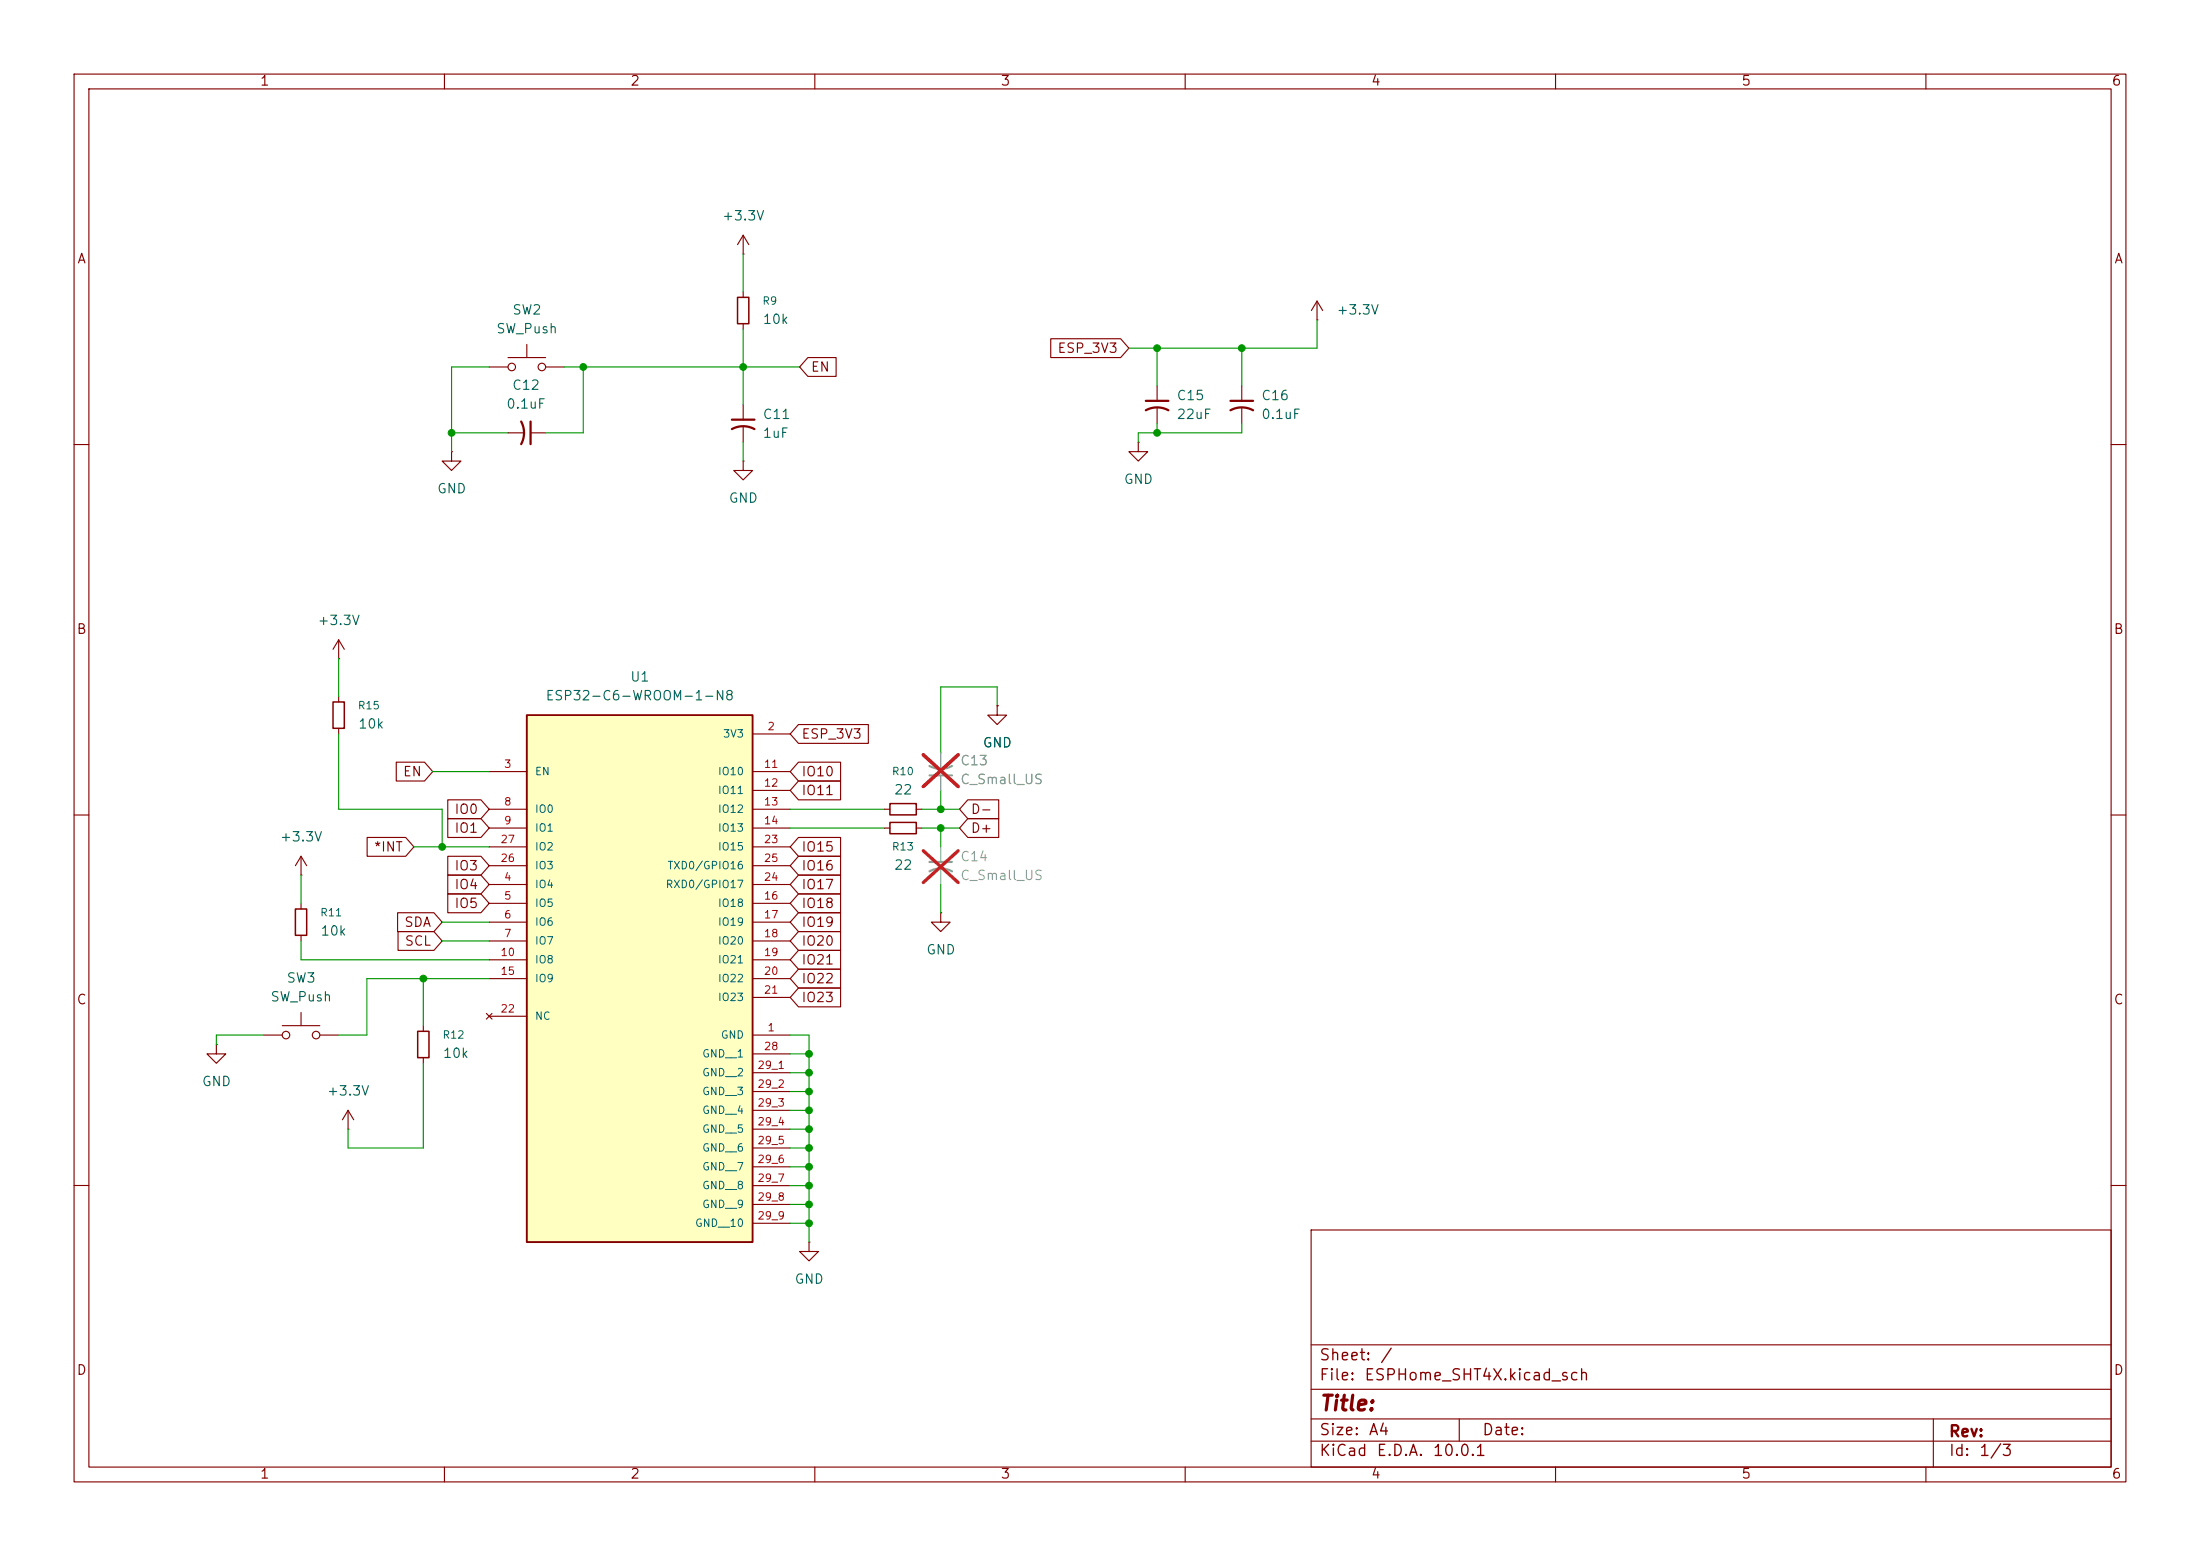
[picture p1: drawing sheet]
<svg xmlns="http://www.w3.org/2000/svg" width="297mm" height="210mm" viewBox="0 0 297 210" stroke-linecap="round" stroke-linejoin="round" font-family="sans-serif">
<g fill="none" stroke="#840000" stroke-width=".15">
<path d="M10 10h277v190h-277zM12 12h273v186h-273zM60 10v2M110 10v2M160 10v2M210 10v2M260 10v2M10 60h2M285 60h2M45.7 88.9h.1M45.7 86.4l-.7 1.2M45.7 86.4l.8 1.2"/>
<path d="M45.7 86.4v2.5M45.7 94v.7M45.7 98.3v.8M10 110h2M119.4 111.8h.7M123.7 111.8h.8M285 110h2M10 160h2M177 166h108v32h-108zM285 160h2M60 198v2M110 198v2"/>
<path d="M160 198v2M177 194.5h108M177 191.5h108M177 187.5h108M177 181.5h108M197 191.5v3M210 198v2M260 198v2M261 191.5v6.5"/>
</g>
<path d="M45 94.7h1.5v3.6h-1.5zM120.1 111h3.6v1.5h-3.6z" fill="none" stroke="#840000" stroke-width=".2"/>
<path d="M125.5 103.4a3.2 3.2 0 0 0 3 0M125.5 104.6h3" fill="none" stroke="#a1a1a1" stroke-width=".3"/>
<path d="M127 101.6v2M127 104.6v2.1" fill="none" stroke="#a1a1a1" stroke-width=".15"/>
<path d="M124.6 101.9l4.8 4.3M129.4 101.9l-4.8 4.3" fill="none" stroke="#e12e31" stroke-width=".46"/>
<path d="M71.1 96.5h30.5v71.1h-30.5z" fill="#ffffc2"/>
<path d="M71.1 96.5h30.5v71.1h-30.5z" fill="none" stroke="#840000" stroke-width=".25"/>
<g fill="none" stroke="#840000" stroke-width=".15">
<path d="M100.3 34.3h.1M100.3 31.8v2.5M100.3 39.4v.7M100.3 31.8l-.7 1.2M100.3 31.8l.8 1.2M66 49.5h2.6M68.6 58.4h2M68.6 48.3h5.1M71.1 46.5v1.8M71.6 58.4h2.1M73.7 49.5h2.5M100.3 43.7v.8"/>
<path d="M100.3 54.6v2M100.3 57.7v2M109.1 48.3h3.8v2.5h-3.8l-1.2-1.3zM141.9 45.7h9.4l1.1 1.3-1.1 1.3h-9.4zM153.7 59.7v1.3h1.2l-1.2 1.2-1.3-1.2h1.3M153.7 59.7h.1M156.2 52.1v2M156.2 55.1v2.1M167.6 52.1v2M167.6 55.1v2.1M177.8 43.2h.1M177.8 40.6l-.8 1.3"/>
<path d="M177.8 40.6l.8 1.3M177.8 40.6v2.6M61 61v1.2h1.2l-1.2 1.3-1.3-1.3h1.3M61 61h.1M100.3 62.2v1.3h1.3l-1.3 1.3-1.2-1.3h1.2M100.3 62.2h.1M101.6 99.1h5.1M107.8 97.8h9.4v2.5h-9.4l-1.1-1.2zM134.6 95.3v1.2h1.3l-1.3 1.3-1.3-1.3h1.3M134.6 95.3h.1M40.6 118.1h.1M40.6 115.6l-.7 1.2"/>
<path d="M40.6 115.6l.8 1.2M40.6 115.6v2.5M49.6 113h5.2l1.1 1.3-1.1 1.3h-5.2zM53.5 102.9h3.8l1.1 1.2-1.1 1.3h-3.8zM60.4 110.5h4.5l1.1 1.3-1.1 1.2h-4.5zM60.4 115.6h4.5l1.1 1.2-1.1 1.3h-4.5zM60.4 107.9h4.5l1.1 1.3-1.1 1.3h-4.5zM60.4 118.1h4.5l1.1 1.3-1.1 1.3h-4.5zM66 104.1h5.1M66 119.4h5.1M66 109.2h5.1M66 111.8h5.1"/>
<path d="M66 114.3h5.1M66 116.8h5.1M101.6 104.1h5.1M101.6 119.4h5.1M101.6 109.2h5.1M101.6 111.8h5.1M101.6 106.7h5.1M101.6 114.3h5.1M101.6 116.8h5.1M107.8 105.4h5.7v2.6h-5.7l-1.1-1.3zM107.8 102.9h5.7v2.5h-5.7l-1.1-1.3zM107.8 115.6h5.7v2.5h-5.7l-1.1-1.3z"/>
<path d="M107.8 118.1h5.7v2.6h-5.7l-1.1-1.3zM107.8 113h5.7v2.6h-5.7l-1.1-1.3zM119.4 109.2h.7M123.7 109.2h.8M130.7 107.9h4.1v2.6h-4.1l-1.2-1.3zM130.7 110.5h4.1v2.5h-4.1l-1.2-1.2zM35.6 139.7h2.5M38.1 138.4h5.1M40.6 121.9v.8M40.6 126.2v.8M40.6 136.7v1.7M43.2 139.7h2.5"/>
<path d="M53.7 123.2h4.9l1.1 1.3-1.1 1.2h-4.9zM53.7 125.7h4.9l1.1 1.3-1.1 1.3h-4.9zM57.1 138.4v.8M60.4 120.6h4.5l1.1 1.3-1.1 1.3h-4.5zM65.7 136.8l.7 .7M66 121.9h5.1M66 124.5h5.1M66 127h5.1M66 129.5h5.1M66 132.1h5.1M66 137.2h5.1M66.4 136.8l-.7 .7"/>
<path d="M101.6 139.7h5.1M101.6 121.9h5.1M101.6 124.5h5.1M101.6 127h5.1M101.6 129.5h5.1M101.6 132.1h5.1M101.6 134.6h5.1M107.8 130.8h5.7v2.6h-5.7l-1.1-1.3zM107.8 133.3h5.7v2.6h-5.7l-1.1-1.3zM107.8 128.3h5.7v2.5h-5.7l-1.1-1.3zM107.8 123.2h5.7v2.5h-5.7l-1.1-1.2zM107.8 120.6h5.7v2.6h-5.7l-1.1-1.3z"/>
<path d="M107.8 125.7h5.7v2.6h-5.7l-1.1-1.3zM127 123.2v1.3h1.3l-1.3 1.2-1.3-1.2h1.3M127 123.2h.1M29.2 141v1.2h1.3l-1.3 1.3-1.3-1.3h1.3M29.2 141h.1M47 152.4h.1M47 149.9l-.8 1.2M47 149.9l.8 1.2M47 149.9v2.5M57.1 142.7v.8M101.6 142.2h5.1M101.6 144.8h5.1"/>
<path d="M101.6 147.3h5.1M101.6 149.9h5.1M101.6 152.4h5.1M101.6 154.9h5.1M101.6 157.5h5.1M101.6 160h5.1M101.6 162.6h5.1M101.6 165.1h5.1M109.2 167.6v1.3h1.3l-1.3 1.3-1.3-1.3h1.3M109.2 167.6h.1"/>
<circle cx="69.1" cy="49.5" r=".51"/>
<circle cx="73.2" cy="49.5" r=".51"/>
<circle cx="38.6" cy="139.7" r=".51"/>
<circle cx="42.7" cy="139.7" r=".51"/>
</g>
<path d="M70.4 56.9a3.2 3.2 0 0 1 0 3M71.6 56.9v3M98.8 57.9a3.2 3.2 0 0 1 3.1 0M98.8 56.6h3.1M154.7 55.4a3.2 3.2 0 0 1 3 0M154.7 54.1h3M166.1 55.4a3.2 3.2 0 0 1 3.1 0M166.1 54.1h3.1" fill="none" stroke="#840000" stroke-width=".3"/>
<path d="M125.5 117.6a3.2 3.2 0 0 1 3 0M125.5 116.3h3" fill="none" stroke="#a1a1a1" stroke-width=".3"/>
<path d="M127 101.6v2M127 104.6v2.1M127 114.3v2M127 117.3v2.1" fill="none" stroke="#a1a1a1" stroke-width=".15"/>
<path d="M124.6 114.8l4.8 4.3M124.6 101.9l4.8 4.3M129.4 114.8l-4.8 4.3M129.4 101.9l-4.8 4.3" fill="none" stroke="#e12e31" stroke-width=".46"/>
<path d="M99.6 40.1h1.5v3.6h-1.5zM120.1 108.5h3.6v1.5h-3.6zM39.9 122.7h1.5v3.5h-1.5zM56.4 139.2h1.5v3.5h-1.5z" fill="none" stroke="#840000" stroke-width=".2"/>
<g fill="none" stroke="#009600" stroke-width=".15">
<path d="M100.3 34.3v5.1M61 58.4h7.6M66 49.5h-5v11.5M76.2 49.5h31.7M78.7 49.5v8.9h-5M100.3 44.5v10.1M100.3 59.7v2.5M156.2 47v5.1M156.2 57.2v1.2M167.6 57.2v1.2h-13.9v1.3M167.6 47v5.1M177.8 43.2v3.8h-25.4"/>
<path d="M45.7 99.1v10.1h14v5.1M45.7 88.9v5.1M134.6 95.3v-2.6h-7.6v8.9M40.6 118.1v3.8M55.9 114.3h10.1M58.4 104.1h7.6M106.7 111.8h12.7M106.7 109.2h12.7M124.5 111.8h5M124.5 109.2h5M127 106.7v2.5M127 111.8v2.5"/>
<path d="M127 119.4v3.8M35.6 139.7h-6.4v1.3M40.6 127v2.5h25.4M57.1 132.1v6.3M59.7 127h6.3M59.7 124.5h6.3M66 132.1h-16.5v7.6h-3.8M106.7 139.7h2.5v27.9M57.1 143.5v11.4h-10.1v-2.5M106.7 142.2h2.5M106.7 154.9h2.5M106.7 147.3h2.5"/>
<path d="M106.7 144.8h2.5M106.7 157.5h2.5M106.7 149.9h2.5M106.7 152.4h2.5M106.7 160h2.5M106.7 165.1h2.5M106.7 162.6h2.5"/>
</g>
<g fill="#009600" stroke="#009600" stroke-width=".14">
<circle cx="109.2" cy="144.8" r=".46"/>
<circle cx="109.2" cy="142.2" r=".46"/>
<circle cx="127" cy="111.8" r=".46"/>
<circle cx="127" cy="109.2" r=".46"/>
<circle cx="57.1" cy="132.1" r=".46"/>
<circle cx="59.7" cy="114.3" r=".46"/>
<circle cx="109.2" cy="160" r=".46"/>
<circle cx="109.2" cy="149.9" r=".46"/>
<circle cx="109.2" cy="147.3" r=".46"/>
<circle cx="109.2" cy="157.5" r=".46"/>
<circle cx="109.2" cy="154.9" r=".46"/>
<circle cx="109.2" cy="165.1" r=".46"/>
<circle cx="109.2" cy="162.6" r=".46"/>
<circle cx="109.2" cy="152.4" r=".46"/>
<circle cx="78.7" cy="49.5" r=".46"/>
<circle cx="156.2" cy="47" r=".46"/>
<circle cx="167.6" cy="47" r=".46"/>
<circle cx="156.2" cy="58.4" r=".46"/>
<circle cx="100.3" cy="49.5" r=".46"/>
<circle cx="61" cy="58.4" r=".46"/>
</g>
<text font-size="2" fill="#840000" x="178" y="190.9">Title:</text>
<g font-size="1.5" fill="#840000">
<text x="178" y="184">Sheet:</text>
<text x="186.2" y="184">/</text>
<text x="178" y="186.7">File:</text>
<text x="184.1" y="186.7">ESPHome_SHT4X.kicad_sch</text>
<text x="178" y="196.9">KiCad</text>
<text x="178" y="194.1">Size:</text>
<text x="184.7" y="194.1">A4</text>
<text x="185.7" y="196.9">E.D.A.</text>
<text x="193.3" y="196.9">10.0.1</text>
<text x="200" y="194.1">Date:</text>
<text x="263" y="194.3">Rev:</text>
<text x="263" y="196.9">Id:</text>
<text x="267.1" y="196.9">1/3</text>
</g>
<g font-size="1.3" fill="#840000">
<text x="35" y="11.9">1</text>
<text x="85" y="11.9">2</text>
<text x="135" y="11.9">3</text>
<text x="185" y="11.9">4</text>
<text x="235" y="11.9">5</text>
<text x="285" y="11.9">6</text>
<text x="10.3" y="35.9">A</text>
<text x="285.3" y="35.9">A</text>
<text x="142.7" y="47.9">ESP_3V3</text>
<text x="109.4" y="50.5">EN</text>
<text x="10.3" y="85.9">B</text>
<text x="285.3" y="85.9">B</text>
<text x="108.1" y="100">ESP_3V3</text>
<text x="54.3" y="105.1">EN</text>
<text x="108.1" y="107.6">IO11</text>
<text x="108.1" y="105.1">IO10</text>
<text x="61.3" y="112.7">IO1</text>
<text x="61.3" y="110.2">IO0</text>
<text x="131" y="110.2">D-</text>
<text x="131" y="112.7">D+</text>
<text x="50.4" y="115.3">*INT</text>
<text x="61.3" y="117.8">IO3</text>
<text x="108.1" y="117.8">IO16</text>
<text x="108.1" y="115.3">IO15</text>
<text x="54.5" y="125.4">SDA</text>
<text x="61.3" y="122.9">IO5</text>
<text x="61.3" y="120.3">IO4</text>
<text x="108.1" y="125.4">IO19</text>
<text x="108.1" y="122.9">IO18</text>
<text x="108.1" y="120.3">IO17</text>
<text x="54.6" y="128">SCL</text>
<text x="108.1" y="130.5">IO21</text>
<text x="108.1" y="128">IO20</text>
<text x="10.3" y="135.9">C</text>
<text x="108.1" y="133">IO22</text>
<text x="108.1" y="135.6">IO23</text>
<text x="285.3" y="135.9">C</text>
<text x="10.3" y="185.9">D</text>
<text x="285.3" y="185.9">D</text>
<text x="35" y="199.9">1</text>
<text x="85" y="199.9">2</text>
<text x="135" y="199.9">3</text>
<text x="185" y="199.9">4</text>
<text x="235" y="199.9">5</text>
<text x="285" y="199.9">6</text>
</g>
<g font-size="1.3" fill="#006464">
<text x="97.4" y="30.1">+3.3V</text>
<text x="66.9" y="45.3">SW_Push</text>
<text x="69.1" y="42.8">SW2</text>
<text x="102.9" y="44">10k</text>
<text x="180.3" y="42.8">+3.3V</text>
<text x="69" y="52.9">C12</text>
<text x="68.3" y="55.5">0.1uF</text>
<text x="102.9" y="59.4">1uF</text>
<text x="102.9" y="56.9">C11</text>
<text x="158.8" y="54.3">C15</text>
<text x="158.8" y="56.9">22uF</text>
<text x="170.2" y="54.3">C16</text>
<text x="170.2" y="56.9">0.1uF</text>
<text x="151.6" y="65.6">GND</text>
<text x="58.9" y="66.9">GND</text>
<text x="98.3" y="68.2">GND</text>
<text x="42.8" y="84.7">+3.3V</text>
<text x="73.6" y="94.8">ESP32-C6-WROOM-1-N8</text>
<text x="85" y="92.3">U1</text>
<text x="48.3" y="98.7">10k</text>
<text x="132.6" y="101.2">GND</text>
<text x="120.6" y="107.5">22</text>
<text x="37.7" y="113.9">+3.3V</text>
<text x="120.6" y="117.7">22</text>
<text x="43.2" y="126.6">10k</text>
<text x="125" y="129.1">GND</text>
<text x="36.4" y="135.5">SW_Push</text>
<text x="38.6" y="132.9">SW3</text>
<text x="59.7" y="143.1">10k</text>
<text x="27.2" y="146.9">GND</text>
<text x="44" y="148.2">+3.3V</text>
<text x="107.2" y="173.6">GND</text>
</g>
<g font-size="1.3" fill="#989898">
<text x="129.5" y="103.6">C13</text>
<text x="129.5" y="106.1">C_Small_US</text>
<text x="129.5" y="116.6">C14</text>
<text x="129.5" y="119.1">C_Small_US</text>
</g>
<g font-size="1" fill="#006464">
<text x="102.8" y="41.4">R9</text>
<text x="48.2" y="96">R15</text>
<text x="97.5" y="99.8">3V3</text>
<text x="72.1" y="104.9">EN</text>
<text x="96.8" y="104.9">IO10</text>
<text x="96.8" y="107.4">IO11</text>
<text x="120.3" y="104.9">R10</text>
<text x="72.1" y="110">IO0</text>
<text x="72.1" y="112.5">IO1</text>
<text x="96.8" y="110">IO12</text>
<text x="96.8" y="112.5">IO13</text>
<text x="72.1" y="117.6">IO3</text>
<text x="72.1" y="115">IO2</text>
<text x="90" y="117.6">TXD0/GPIO16</text>
<text x="96.8" y="115">IO15</text>
<text x="120.3" y="115">R13</text>
<text x="43.1" y="123.9">R11</text>
<text x="72.1" y="120.1">IO4</text>
<text x="72.1" y="122.7">IO5</text>
<text x="72.1" y="125.2">IO6</text>
<text x="89.8" y="120.1">RXD0/GPIO17</text>
<text x="96.8" y="122.7">IO18</text>
<text x="96.8" y="125.2">IO19</text>
<text x="72.1" y="127.7">IO7</text>
<text x="72.1" y="130.3">IO8</text>
<text x="96.8" y="127.7">IO20</text>
<text x="96.8" y="130.3">IO21</text>
<text x="72.1" y="132.8">IO9</text>
<text x="72.1" y="137.9">NC</text>
<text x="96.8" y="132.8">IO22</text>
<text x="96.8" y="135.4">IO23</text>
<text x="59.7" y="140.4">R12</text>
<text x="94.7" y="143">GND__1</text>
<text x="97.2" y="140.4">GND</text>
<text x="94.7" y="145.5">GND__2</text>
<text x="94.7" y="148.1">GND__3</text>
<text x="94.7" y="150.6">GND__4</text>
<text x="94.7" y="153.1">GND__5</text>
<text x="94.7" y="155.7">GND__6</text>
<text x="94.7" y="158.2">GND__7</text>
<text x="94.7" y="160.8">GND__8</text>
<text x="93.8" y="165.8">GND__10</text>
<text x="94.7" y="163.3">GND__9</text>
</g>
<g font-size="1" fill="#a90000">
<text x="103.5" y="98.8">2</text>
<text x="68" y="103.9">3</text>
<text x="103" y="103.9">11</text>
<text x="103" y="106.4">12</text>
<text x="68" y="109">8</text>
<text x="68" y="111.5">9</text>
<text x="103" y="109">13</text>
<text x="103" y="111.5">14</text>
<text x="67.5" y="116.6">26</text>
<text x="67.5" y="114">27</text>
<text x="68" y="119.1">4</text>
<text x="103" y="114">23</text>
<text x="103" y="119.1">24</text>
<text x="103" y="116.6">25</text>
<text x="68" y="121.7">5</text>
<text x="68" y="124.2">6</text>
<text x="103" y="121.7">16</text>
<text x="103" y="124.2">17</text>
<text x="67.5" y="129.3">10</text>
<text x="67.5" y="131.8">15</text>
<text x="68" y="126.7">7</text>
<text x="103" y="126.7">18</text>
<text x="103" y="129.3">19</text>
<text x="103" y="131.8">20</text>
<text x="67.5" y="136.9">22</text>
<text x="103" y="134.4">21</text>
<text x="103" y="142">28</text>
<text x="103.5" y="139.4">1</text>
<text x="102.2" y="144.5">29_1</text>
<text x="102.2" y="147.1">29_2</text>
<text x="102.2" y="149.6">29_3</text>
<text x="102.2" y="152.1">29_4</text>
<text x="102.2" y="154.7">29_5</text>
<text x="102.2" y="157.2">29_6</text>
<text x="102.2" y="159.8">29_7</text>
<text x="102.2" y="162.3">29_8</text>
<text x="102.2" y="164.8">29_9</text>
</g>
</svg>
